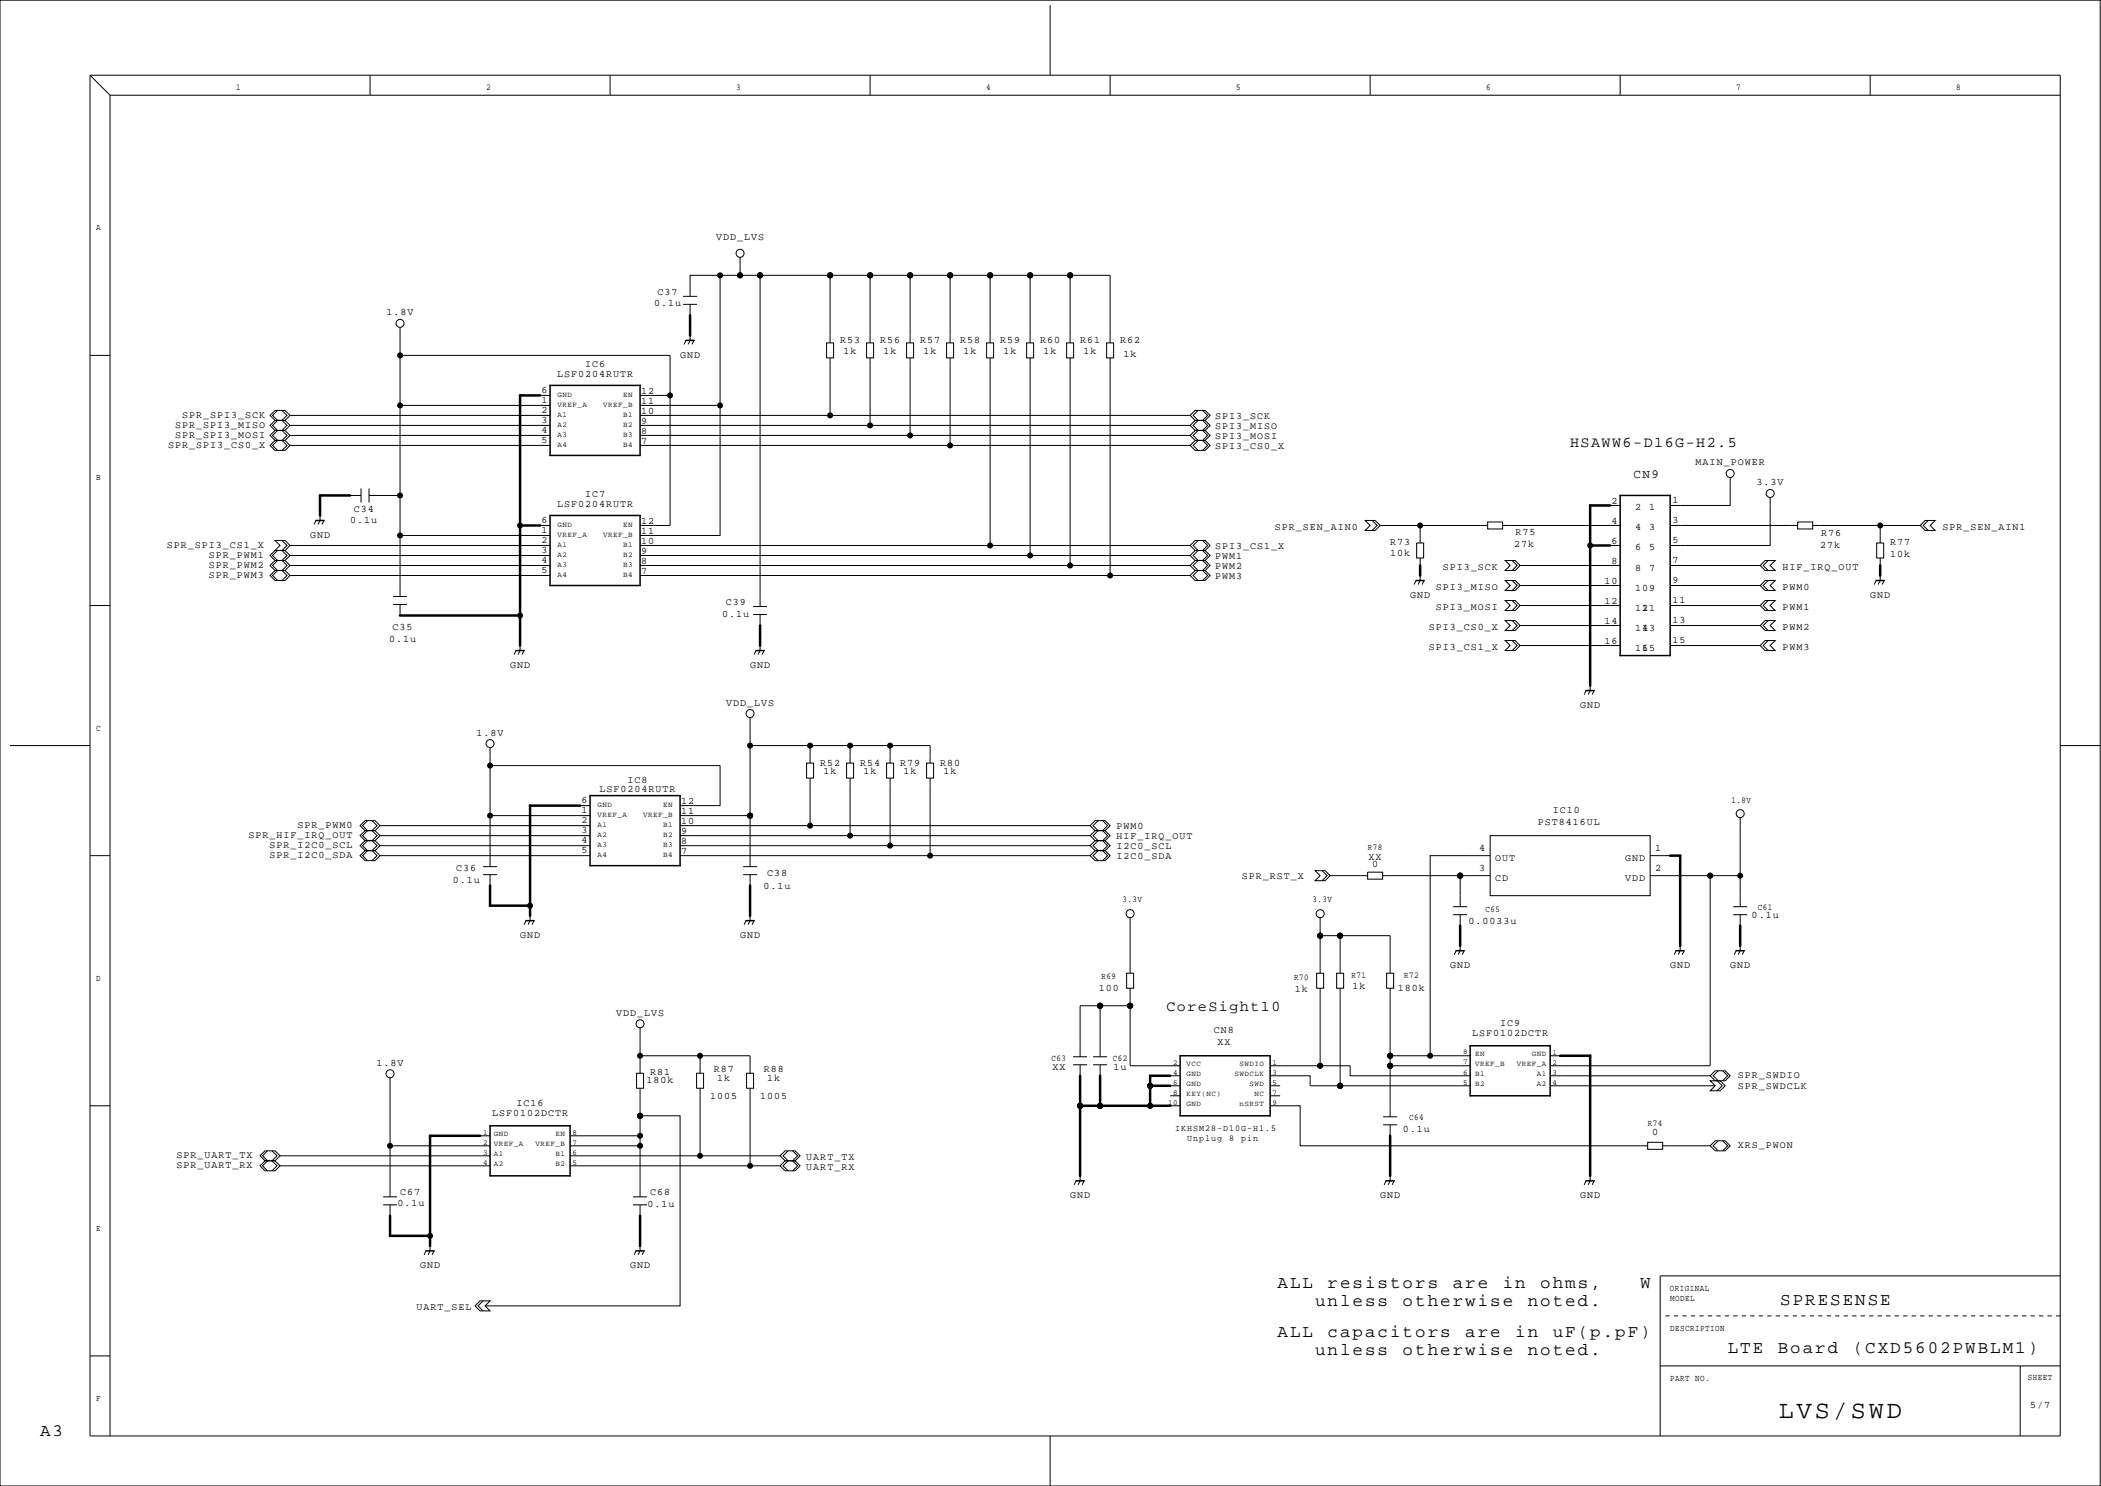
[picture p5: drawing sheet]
<svg xmlns="http://www.w3.org/2000/svg" width="420mm" height="297mm" viewBox="0 0 420 297" stroke-linecap="round" stroke-linejoin="round" font-family="sans-serif">
<g fill="none" stroke="#000" stroke-width=".2">
<path d="M0 0h420v297h-420zM18 15h394v272h-394zM18 15l4 4M22 19h390M22 19v268M74 15v4M122 15v4M174 15v4M210 1v14M222 15v4M274 15v4M324 15v4"/>
<path d="M374 15v4M136.6 59.2h2.8M144 55h78v13.5M144 55v26M144 55h-6v4.2M148 51.4v3.6M152 55v66.2M166 55v13.5M174 55v13.5M182 55v13.5M190 55v13.5M198 55v13.5"/>
<path d="M206 55v13.5M214 55v13.5M18 71h4M80 71h54v8h-6M80 65.4v41.6h30M108 79h2M134 79v26h-6M136.6 60.8h2.8M137.2 68l-.4 .8M138 67v1l-.4 .8M138 60.8v2.2M138.8 68l-.4 .8"/>
<path d="M165.3 68.5h1.4v3h-1.4zM166 71.5v11.5M173.3 68.5h1.4v3h-1.4zM174 71.5v13.5M181.3 68.5h1.4v3h-1.4zM182 71.5v15.5M189.3 68.5h1.4v3h-1.4zM190 71.5v17.5M197.3 68.5h1.4v3h-1.4zM198 71.5v37.5M205.3 68.5h1.4v3h-1.4zM206 71.5v39.5"/>
<path d="M213.3 68.5h1.4v3h-1.4zM214 71.5v41.5M221.3 68.5h1.4v3h-1.4zM222 71.5v43.5M55 84h2l1 1-1 1h-2l-1-1zM55 86h2l1 1-1 1h-2l-1-1zM55 82h2l1 1-1 1h-2l-1-1zM55 88h2l1 1-1 1h-2l-1-1zM55.5 82l-1 1 1 1-1 1 1 1-1 1 1 1-1 1 1 1M56.4 82l1 1-1 1 1 1-1 1 1 1-1 1 1 1-1 1M58 85h52M58 89h52"/>
<path d="M58 87h52M58 83h52M70 99h2.2M72.2 97.6v2.8M73.8 99h6.2M73.8 97.6v2.8M80 81h30M128 89h110M128 87h110M128 85h110M128 83h110M128 81h16"/>
<path d="M144 81v26h-16M238 85l1-1h2l1 1-1 1h-2zM238 87l1-1h2l1 1-1 1h-2zM238 83l1-1h2l1 1-1 1h-2zM239 88h2l1 1-1 1h-2l-1-1zM239.6 82l-1 1 1 1-1 1 1 1-1 1 1 1-1 1 1 1M240.5 82l1 1-1 1 1 1-1 1 1 1-1 1 1 1-1 1M346 95.4v5.6h-12M354 99.4v9.6h-20M55 112h2l1 1-1 1h-2l-1-1zM55 114h2l1 1-1 1h-2l-1-1zM55 110h2l1 1-1 1h-2l-1-1z"/>
<path d="M55 108h2l1 1-1 1h-2l1-1zM55.5 110l-1 1 1 1-1 1 1 1-1 1 1 1M56.4 108l1 1-1 1 1 1-1 1 1 1-1 1 1 1-1 1M58 109h52M58 113h52M58 115h52M58 111h52M63.2 104l-.4 .8M64 103v1l-.4 .8M64.8 104l-.4 .8M78.6 119.2h2.8M80 107v12.2"/>
<path d="M108 105h2M128 115h110M128 113h110M128 111h110M128 109h110M238 109l1-1h2l1 1-1 1h-2zM238 111l1-1h2l1 1-1 1h-2zM238 113l1-1h2l1 1-1 1h-2zM239 114h2l1 1-1 1h-2l-1-1zM239.6 108l-1 1 1 1-1 1 1 1-1 1 1 1-1 1 1 1M240.5 108l1 1-1 1 1 1-1 1 1 1-1 1 1 1-1 1M273 104h2l1 1-1 1h-2l1-1z"/>
<path d="M274.4 104l1 1-1 1M276 105h21.5M283.2 116l-.4 .8M283.3 108.5h1.4v3h-1.4zM284 115v1l-.4 .8M284 105v3.5M284 111.5v1.5M284.8 116l-.4 .8M297.5 104.3h3v1.4h-3zM300.5 105h23.5M301 112h2l1 1-1 1h-2l1-1zM301 116h2l1 1-1 1h-2l1-1z"/>
<path d="M302.4 112l1 1-1 1M302.4 116l1 1-1 1M304 117h20M304 113h20M322 109h2M322 101h2M334 117h18M334 105h25.5M334 113h18M353 116h2l-1 1 1 1h-2l-1-1zM353 112h2l-1 1 1 1h-2l-1-1zM353.6 116l-1 1 1 1"/>
<path d="M353.6 112l-1 1 1 1M359.5 104.3h3v1.4h-3zM362.5 105h21.5M375.2 116l-.4 .8M375.3 108.5h1.4v3h-1.4zM376 115v1l-.4 .8M376 105v3.5M376 111.5v1.5M376.8 116l-.4 .8M385 104h2l-1 1 1 1h-2l-1-1zM385.6 104l-1 1 1 1M18 121h4"/>
<path d="M78.6 120.8h2.8M80 120.8v2.2M103.2 130l-.4 .8M104 129v1l-.4 .8M104.8 130l-.4 .8M150.6 122.8h2.8M150.6 121.2h2.8M151.2 130l-.4 .8M152 129v1l-.4 .8M152 122.8v2.2M152.8 130l-.4 .8M301 124h2l1 1-1 1h-2l1-1z"/>
<path d="M301 128h2l1 1-1 1h-2l1-1zM301 120h2l1 1-1 1h-2l1-1zM302.4 124l1 1-1 1M302.4 128l1 1-1 1M302.4 120l1 1-1 1M304 129h20M304 125h20M304 121h20M317.2 138l-.4 .8M318 137v1l-.4 .8M318.8 138l-.4 .8M334 129h18"/>
<path d="M334 125h18M334 121h18M353 128h2l-1 1 1 1h-2l-1-1zM353 124h2l-1 1 1 1h-2l-1-1zM353 120h2l-1 1 1 1h-2l-1-1zM353.6 128l-1 1 1 1M353.6 124l-1 1 1 1M353.6 120l-1 1 1 1M2 149h16M98 153h46v8h-8M98 149.4v13.6h20M150 149h12"/>
<path d="M150 143.4v19.6M161.3 152.5h1.4v3h-1.4zM162 149v3.5M162 155.5v9.5M162 149h8v3.5M169.3 152.5h1.4v3h-1.4zM170 155.5v11.5M170 149h16v3.5M177.3 152.5h1.4v3h-1.4zM178 149v3.5M178 155.5v13.5M185.3 152.5h1.4v3h-1.4z"/>
<path d="M186 155.5v15.5M412 149h8M18 171h4M72 167l1-1h2l1 1-1 1h-2zM73 164h2l1 1-1 1h-2l-1-1zM73 168h2l1 1-1 1h-2l-1-1zM73 170h2l1 1-1 1h-2l-1-1zM73.5 164l-1 1 1 1-1 1 1 1-1 1 1 1-1 1 1 1M74.4 164l1 1-1 1 1 1-1 1 1 1-1 1 1 1-1 1M76 171h42M76 167h42M76 169h42"/>
<path d="M76 165h42M96.6 174.8h2.8M96.6 173.2h2.8M98 163v10.2M98 174.8v2.2M116 161h2M136 165h82M136 167h82M136 169h82M136 171h82M136 163h14M148.6 174.8h2.8"/>
<path d="M148.6 173.2h2.8M150 163v10.2M150 174.8v2.2M218 167l1-1h2l1 1-1 1h-2zM219 164h2l1 1-1 1h-2l-1-1zM219 168h2l1 1-1 1h-2l-1-1zM219 170h2l1 1-1 1h-2l-1-1zM219.6 164l-1 1 1 1-1 1 1 1-1 1 1 1-1 1 1 1M220.5 164l1 1-1 1 1 1-1 1 1 1-1 1 1 1-1 1M263 174h2l1 1-1 1h-2l1-1zM264.4 174l1 1-1 1M266 175h7.5"/>
<path d="M273.5 174.3h3v1.4h-3zM276.5 175h21.5M292 175v6.2M298 171h-12v40M298 167h32v12h-32zM330 175h12M330 171h4M342 175h6v6.2M342 175v38h-32M348 163.4v11.6M105.2 184l-.4 .8M106 183v1l-.4 .8"/>
<path d="M106.8 184l-.4 .8M149.2 184l-.4 .8M150 183v1l-.4 .8M150.8 184l-.4 .8M225.3 194.5h1.4v3h-1.4zM226 197.5v15.5h10M226 183.4v11.1M263.3 194.5h1.4v3h-1.4zM264 187h14v7.5M264 183.4v11.1M264 197.5v15.5M267.3 194.5h1.4v3h-1.4z"/>
<path d="M268 187v7.5M268 197.5v19.5M277.3 194.5h1.4v3h-1.4zM278 197.5v25.7M290.6 182.8h2.8M290.6 181.2h2.8M291.2 190l-.4 .8M292 189v1l-.4 .8M292 182.8v2.2M292.8 190l-.4 .8M335.2 190l-.4 .8M336 189v1l-.4 .8"/>
<path d="M336.8 190l-.4 .8M346.6 181.2h2.8M346.6 182.8h2.8M347.2 190l-.4 .8M348 189v1l-.4 .8M348 182.8v2.2M348.8 190l-.4 .8M78 215.4v13.6h20M127.3 214.5h1.4v3h-1.4zM128 211h22v3.5M128 205.4v9.1M128 217.5v5.5"/>
<path d="M139.3 214.5h1.4v3h-1.4zM140 211v3.5M140 217.5v13.5M149.3 214.5h1.4v3h-1.4zM150 217.5v15.5M214.6 212.8h2.8M214.6 211.2h2.8M216 212.8v2.2M218.6 212.8h2.8M218.6 211.2h2.8M220 201v10.2M220 212.8v2.2"/>
<path d="M226 201h-10v10.2M234 215h2M234 217h2M234 219h2M254 213h16v2h24M254 215h8v2h32M254 217h2M254 219h2M278 213h16M278 211h16M310 211h2M310 215h32"/>
<path d="M310 217h33M342 215l1-1h2l1 1-1 1h-2zM342 216h2l1 1-1 1h-2l1-1zM343.4 216l1 1-1 1M343.6 214l-1 1 1 1M344.5 214l1 1-1 1M18 221h4M53 230h2l1 1-1 1h-2l-1-1zM53 232h2l1 1-1 1h-2l-1-1zM53.5 230l-1 1 1 1-1 1 1 1M54.4 230l1 1-1 1 1 1-1 1M56 233h42"/>
<path d="M56 231h42M76.6 239.2h2.8M78 229v10.2M96 227h2M114 231h42M114 233h42M114 229h14M114 227h14M126.6 239.2h2.8M128 223v16.2M128 223h8v38h-39M157 230h2l1 1-1 1h-2l-1-1z"/>
<path d="M157 232h2l1 1-1 1h-2l-1-1zM157.6 230l-1 1 1 1-1 1 1 1M158.5 230l1 1-1 1 1 1-1 1M215.2 236l-.4 .8M216 235v1l-.4 .8M216.8 236l-.4 .8M234 221h2M254 221h6v8h69.5M276.6 224.8h2.8M276.6 223.2h2.8M277.2 236l-.4 .8M278 235v1l-.4 .8"/>
<path d="M278 224.8v2.2M278.8 236l-.4 .8M317.2 236l-.4 .8M318 235v1l-.4 .8M318.8 236l-.4 .8M329.5 228.3h3v1.4h-3zM332.5 229h9.5M342 229l1-1h2l1 1-1 1h-2zM343.6 228l-1 1 1 1M344.5 228l1 1-1 1M76.6 240.8h2.8M78 240.8v2.2"/>
<path d="M85.2 250l-.4 .8M86 249v1l-.4 .8M86.8 250l-.4 .8M126.6 240.8h2.8M127.2 250l-.4 .8M128 249v1l-.4 .8M128 240.8v2.2M128.8 250l-.4 .8M412 255h-80v32M18 271h4M95 261l1-1h2l-1 1 1 1h-2zM96.6 260l-1 1 1 1"/>
<path d="M332 273h80M333 263h.9M334.7 263h.9M336.4 263h.9M338.1 263h.9M339.8 263h.9M341.5 263h.9M343.2 263h.9M344.9 263h.9M346.6 263h.9M348.3 263h.9M350 263h.9"/>
<path d="M351.7 263h.9M353.4 263h.9M355.1 263h.9M356.8 263h.9M358.5 263h.9M360.2 263h.9M361.9 263h.9M363.6 263h.9M365.3 263h.9M367 263h.9M368.7 263h.9M370.4 263h.8"/>
<path d="M372.1 263h.8M373.8 263h.8M375.5 263h.8M377.2 263h.8M378.9 263h.8M380.6 263h.8M382.3 263h.8M384 263h.8M385.7 263h.8M387.4 263h.8M389.1 263h.8M390.8 263h.8"/>
<path d="M392.5 263h.8M394.2 263h.8M395.9 263h.8M397.6 263h.8M399.3 263h.8M401 263h.8M402.7 263h.8M404 273v14M404.4 263h.8M406.1 263h.8M407.8 263h.8M409.5 263h.8"/>
<path d="M411.2 263h.8M210 287v10"/>
<circle cx="148" cy="50.6" r=".8"/>
<circle cx="80" cy="64.6" r=".8"/>
<circle cx="346" cy="94.6" r=".8"/>
<circle cx="354" cy="98.6" r=".8"/>
<circle cx="98" cy="148.6" r=".8"/>
<circle cx="150" cy="142.6" r=".8"/>
<circle cx="348" cy="162.6" r=".8"/>
<circle cx="226" cy="182.6" r=".8"/>
<circle cx="264" cy="182.6" r=".8"/>
<circle cx="78" cy="214.6" r=".8"/>
<circle cx="128" cy="204.6" r=".8"/>
</g>
<g fill="#000">
<path d="M103.9 78.8h.2l.2 .2v26l-.3 .3-.2-.3v-26zM103.8 78.9l.2-.1h4l.3 .2-.3 .3h-4l-.2-.1zM109.9 76.9l.3 .1v14l-.2 .2-.1-.2zM109.9 76.9h18.1l.2 .1-.2 .2h-18l-.1-.2zM127.9 77l.1-.1 .2 .1v14l-.2 .2-.1-.2zM137.1 68l1.7-.1 .2 .1-.2 .2h-1.6zM137.8 62.9l.2-.1 .3 .2v4l-.3 .3-.2-.3zM63.8 98.9l.3-.1 .2 .2v4l-.3 .3-.2-.3zM63.9 98.8h6.1l.3 .2-.3 .3h-6l-.2-.3zM109.9 90.9h18.1l.2 .1-.2 .2h-18l-.1-.2zM323.9 98.9l.3 .1v32l-.2 .2-.1-.2zM323.9 99l10.1-.1 .2 .1-.2 .2h-10z"/>
<path d="M333.9 99l.2-.1 .1 .1v32l-.2 .2-.1-.2zM63.1 104l1.7-.1 .2 .1-.2 .2h-1.6zM103.9 104.8h.2l.2 .2v18l-.3 .3-.2-.3v-18zM103.8 104.9l.2-.1h4l.3 .2-.3 .3h-4l-.2-.1zM109.9 102.9l.3 .1v14l-.2 .2-.1-.2zM109.9 116.9h18.1l.2 .1-.2 .2h-18l-.1-.2zM109.9 102.9h18.1l.2 .1-.2 .2h-18l-.1-.2zM127.9 103l.1-.1 .2 .1v14l-.2 .2-.1-.2zM283.1 116l1.7-.1 .2 .1-.2 .2h-1.6zM283.8 112.9l.3-.1 .2 .2v2l-.3 .3-.2-.3zM317.8 100.9l.3-.1 .2 .2v8l-.3 .3-.2-.3zM317.9 108.8h.2l.2 .2v28l-.3 .3-.2-.3v-28z"/>
<path d="M317.9 108.8h4.1l.3 .2-.3 .3h-4l-.2-.3zM317.9 100.8h4.1l.3 .2-.3 .3h-4l-.2-.3zM375.1 116l1.7-.1 .2 .1-.2 .2h-1.6zM375.8 112.9l.2-.1 .3 .2v2l-.3 .3-.2-.3zM79.8 122.9l.2-.1h24l.3 .2-.3 .3h-24l-.2-.1zM103.1 130l1.7-.1 .2 .1-.2 .2h-1.6zM103.9 122.8h.2l.2 .2v6l-.3 .3-.2-.3v-6zM151.1 130l1.7-.1 .2 .1-.2 .2h-1.6zM151.9 124.8h.2l.2 .2v4l-.3 .3-.2-.3v-4zM317.1 138l1.7-.1 .2 .1-.2 .2h-1.6zM323.9 131l10.1-.1 .2 .1-.2 .2h-10zM117.9 158.9l.3 .1v14l-.2 .2-.1-.2z"/>
<path d="M117.9 159l18.1-.1 .2 .1-.2 .2h-18zM135.9 158.9l.3 .1v14l-.2 .2-.1-.2zM97.9 176.8h.2l.2 .2v4l-.3 .3-.2-.3v-4zM105.8 160.9l.3-.1 .2 .2v20l-.3 .3-.2-.3zM105.9 160.8h10.1l.3 .2-.3 .3h-10l-.2-.3zM117.9 173l18.1-.1 .2 .1-.2 .2h-18zM149.9 176.8h.2l.2 .2v6l-.3 .3-.2-.3v-6zM333.8 170.9l.2-.1h2l.3 .2-.3 .3h-2l-.2-.1zM335.9 170.8h.2l.2 .2v18l-.3 .3-.2-.3v-18zM97.9 180.8h8.1l.3 .2-.3 .3h-8l-.2-.3zM105.1 183.9h1.7l.2 .1-.2 .2h-1.6l-.1-.2zM105.8 180.9l.2-.1 .3 .2v2l-.3 .3-.2-.3z"/>
<path d="M149.1 184l1.7-.1 .2 .1-.2 .2h-1.6zM291.1 189.9h1.7l.2 .1-.2 .2h-1.6l-.1-.2zM291.9 184.8h.2l.2 .2v4l-.3 .3-.2-.3v-4zM335.1 190l1.7-.1 .2 .1-.2 .2h-1.6zM347.1 189.9h1.7l.2 .1-.2 .2h-1.6l-.1-.2zM347.9 184.8h.2l.2 .2v4l-.3 .3-.2-.3v-4zM215.8 214.9l.2-.1 .3 .2v6l-.3 .3-.2-.3zM219.9 214.8h.2l.2 .2v6l-.3 .3-.2-.3v-6zM229.8 214.9l.2-.1 .3 .2v2l-.3 .3-.2-.3zM229.8 216.9l.3-.1 .2 .2v4l-.3 .3-.2-.3zM229.9 216.8h4.1l.3 .2-.3 .3h-4l-.2-.3zM229.9 214.8h4.1l.3 .2-.3 .3h-4l-.2-.3z"/>
<path d="M235.9 211l.1-.1 .2 .1v12l-.2 .2-.1-.2zM235.9 211l18.1-.1 .2 .1-.2 .2h-18zM253.9 211l.1-.1 .2 .1v12l-.2 .2-.1-.2zM293.9 208.9l.3 .1v10l-.2 .2-.1-.2zM293.9 218.9h16.1l.2 .1-.2 .2h-16l-.1-.2zM293.9 208.9h16.1l.2 .1-.2 .2h-16l-.1-.2zM309.9 208.9l.3 .1v10l-.2 .2-.1-.2zM311.9 210.8h6.1l.3 .2-.3 .3h-6l-.2-.3zM317.9 210.8h.2l.2 .2v24l-.3 .3-.2-.3v-24zM85.8 226.9l.2-.1 .3 .2v20l-.3 .3-.2-.3zM85.8 226.9l.2-.1h10l.3 .2-.3 .3h-10l-.2-.1zM97.9 225l.1-.1 .2 .1v10l-.2 .2-.1-.2z"/>
<path d="M97.9 235l16.1-.1 .2 .1-.2 .2h-16zM97.9 225l16.1-.1 .2 .1-.2 .2h-16zM113.9 225l.1-.1 .2 .1v10l-.2 .2-.1-.2zM215.1 235.9h1.7l.2 .1-.2 .2h-1.6l-.1-.2zM215.8 220.9l.2-.1 .3 .2v14l-.3 .3-.2-.3zM215.8 220.9l.2-.1h4l.3 .2-.3 .3h-4l-.2-.1zM219.8 220.9l.2-.1h10l.3 .2-.3 .3h-10l-.2-.1zM229.8 220.9l.2-.1h4l.3 .2-.3 .3h-4l-.2-.1zM235.9 222.9h18.1l.2 .1-.2 .2h-18l-.1-.2zM277.1 235.9h1.7l.2 .1-.2 .2h-1.6l-.1-.2zM277.8 226.9l.2-.1 .3 .2v8l-.3 .3-.2-.3zM317.1 236l1.7-.1 .2 .1-.2 .2h-1.6z"/>
<path d="M77.8 242.9l.3-.1 .2 .2v4l-.3 .3-.2-.3zM77.9 246.8h8.1l.3 .2-.3 .3h-8l-.2-.3zM85.1 249.9h1.7l.2 .1-.2 .2h-1.6l-.1-.2zM85.9 246.8h.2l.2 .2v2l-.3 .3-.2-.3v-2zM127.1 249.9h1.7l.2 .1-.2 .2h-1.6l-.1-.2zM127.8 242.9l.3-.1 .2 .2v6l-.3 .3-.2-.3z"/>
<circle cx="144" cy="55" r=".6"/>
<circle cx="148" cy="55" r=".6"/>
<circle cx="152" cy="55" r=".6"/>
<circle cx="166" cy="55" r=".6"/>
<circle cx="174" cy="55" r=".6"/>
<circle cx="182" cy="55" r=".6"/>
<circle cx="190" cy="55" r=".6"/>
<circle cx="198" cy="55" r=".6"/>
<circle cx="206" cy="55" r=".6"/>
<circle cx="214" cy="55" r=".6"/>
<circle cx="80" cy="71" r=".6"/>
<circle cx="134" cy="79" r=".6"/>
<circle cx="80" cy="81" r=".6"/>
<circle cx="80" cy="99" r=".6"/>
<circle cx="144" cy="81" r=".6"/>
<circle cx="166" cy="83" r=".6"/>
<circle cx="174" cy="85" r=".6"/>
<circle cx="182" cy="87" r=".6"/>
<circle cx="190" cy="89" r=".6"/>
<circle cx="80" cy="107" r=".6"/>
<circle cx="104" cy="105" r=".6"/>
<circle cx="198" cy="109" r=".6"/>
<circle cx="206" cy="111" r=".6"/>
<circle cx="214" cy="113" r=".6"/>
<circle cx="222" cy="115" r=".6"/>
<circle cx="284" cy="105" r=".6"/>
<circle cx="318" cy="109" r=".6"/>
<circle cx="376" cy="105" r=".6"/>
<circle cx="104" cy="123" r=".6"/>
<circle cx="98" cy="153" r=".6"/>
<circle cx="150" cy="149" r=".6"/>
<circle cx="162" cy="149" r=".6"/>
<circle cx="170" cy="149" r=".6"/>
<circle cx="178" cy="149" r=".6"/>
<circle cx="98" cy="163" r=".6"/>
<circle cx="150" cy="163" r=".6"/>
<circle cx="162" cy="165" r=".6"/>
<circle cx="170" cy="167" r=".6"/>
<circle cx="178" cy="169" r=".6"/>
<circle cx="186" cy="171" r=".6"/>
<circle cx="292" cy="175" r=".6"/>
<circle cx="342" cy="175" r=".6"/>
<circle cx="348" cy="175" r=".6"/>
<circle cx="106" cy="181" r=".6"/>
<circle cx="264" cy="187" r=".6"/>
<circle cx="268" cy="187" r=".6"/>
<circle cx="128" cy="211" r=".6"/>
<circle cx="140" cy="211" r=".6"/>
<circle cx="220" cy="201" r=".6"/>
<circle cx="226" cy="201" r=".6"/>
<circle cx="230" cy="217" r=".6"/>
<circle cx="264" cy="213" r=".6"/>
<circle cx="268" cy="217" r=".6"/>
<circle cx="278" cy="213" r=".6"/>
<circle cx="278" cy="211" r=".6"/>
<circle cx="286" cy="211" r=".6"/>
<circle cx="78" cy="229" r=".6"/>
<circle cx="128" cy="227" r=".6"/>
<circle cx="128" cy="229" r=".6"/>
<circle cx="128" cy="223" r=".6"/>
<circle cx="140" cy="231" r=".6"/>
<circle cx="150" cy="233" r=".6"/>
<circle cx="216" cy="221" r=".6"/>
<circle cx="220" cy="221" r=".6"/>
<circle cx="230" cy="221" r=".6"/>
<circle cx="86" cy="247" r=".6"/>
</g>
<text font-size="5" x="355.7" y="283.5">LVS/SWD</text>
<g font-size="3.5">
<text x="255.5" y="257.4">ALL</text>
<text x="265.5" y="257.4">resistors</text>
<text x="290.5" y="257.4">are</text>
<text x="300.5" y="257.4">in</text>
<text x="308" y="257.4">ohms,</text>
<text x="328" y="257.4">W</text>
<text x="263" y="261.1">unless</text>
<text x="280.5" y="261.1">otherwise</text>
<text x="305.5" y="261.1">noted.</text>
<text x="356" y="260.8">SPRESENSE</text>
<text x="255.5" y="267.2">ALL</text>
<text x="265.5" y="267.2">capacitors</text>
<text x="293" y="267.2">are</text>
<text x="303" y="267.2">in</text>
<text x="310.5" y="267.2">uF(p.pF)</text>
<text x="263" y="270.9">unless</text>
<text x="280.5" y="270.9">otherwise</text>
<text x="305.5" y="270.9">noted.</text>
<text x="345.5" y="270.5">LTE</text>
<text x="355.5" y="270.5">Board</text>
<text x="370.5" y="270.5">(CXD5602PWBLM1)</text>
<text x="8" y="287">A3</text>
</g>
<g font-size="3">
<text x="314" y="89.3">HSAWW6-D16G-H2.5</text>
<text x="233.3" y="202">CoreSight10</text>
</g>
<text font-size="2.5" x="326.7" y="95.5">CN9</text>
<g font-size="2">
<text x="143.2" y="48">VDD_LVS</text>
<text x="131.5" y="58.9">C37</text>
<text x="77.3" y="63">1.8V</text>
<text x="130.8" y="61.2">0.1u</text>
<text x="136" y="71.5">GND</text>
<text x="168" y="68.5">R53</text>
<text x="168.7" y="70.8">1k</text>
<text x="176" y="68.5">R56</text>
<text x="176.7" y="70.8">1k</text>
<text x="184" y="68.5">R57</text>
<text x="184.7" y="70.8">1k</text>
<text x="192" y="68.5">R58</text>
<text x="192.7" y="70.8">1k</text>
<text x="200" y="68.5">R59</text>
<text x="200.7" y="70.8">1k</text>
<text x="208" y="68.5">R60</text>
<text x="208.7" y="70.8">1k</text>
<text x="216" y="68.5">R61</text>
<text x="216.7" y="70.8">1k</text>
<text x="224" y="68.5">R62</text>
<text x="224.7" y="71.4">1k</text>
<text x="111.4" y="75.3">LSF0204RUTR</text>
<text x="117" y="73.3">IC6</text>
<text x="36.4" y="83.5">SPR_SPI3_SCK</text>
<text x="108.3" y="80.5">1</text>
<text x="108.3" y="82.5">2</text>
<text x="108.3" y="78.5">6</text>
<text x="128.3" y="82.8">10</text>
<text x="128.3" y="80.8">11</text>
<text x="128.3" y="78.8">12</text>
<text x="243" y="83.8">SPI3_SCK</text>
<text x="33.6" y="89.5">SPR_SPI3_CS0_X</text>
<text x="35" y="85.5">SPR_SPI3_MISO</text>
<text x="35" y="87.5">SPR_SPI3_MOSI</text>
<text x="108.3" y="84.5">3</text>
<text x="108.3" y="86.5">4</text>
<text x="108.3" y="88.5">5</text>
<text x="128.3" y="88.8">7</text>
<text x="128.3" y="86.8">8</text>
<text x="128.3" y="84.8">9</text>
<text x="243" y="85.8">SPI3_MISO</text>
<text x="243" y="87.8">SPI3_MOSI</text>
<text x="243" y="89.8">SPI3_CS0_X</text>
<text x="339.1" y="93">MAIN_POWER</text>
<text x="111.4" y="101.3">LSF0204RUTR</text>
<text x="117" y="99.3">IC7</text>
<text x="322.3" y="100.8">2</text>
<text x="334.5" y="100.5">1</text>
<text x="351.3" y="97">3.3V</text>
<text x="62" y="107.5">GND</text>
<text x="70.1" y="104.6">0.1u</text>
<text x="70.8" y="102.3">C34</text>
<text x="108.3" y="106.5">1</text>
<text x="108.3" y="104.5">6</text>
<text x="128.3" y="106.8">11</text>
<text x="128.3" y="104.8">12</text>
<text x="254.9" y="105.9">SPR_SEN_AIN0</text>
<text x="303" y="106.9">R75</text>
<text x="322.3" y="104.8">4</text>
<text x="327" y="106">4</text>
<text x="327" y="102">2</text>
<text x="329.8" y="106">3</text>
<text x="329.8" y="102">1</text>
<text x="334.5" y="104.5">3</text>
<text x="364.2" y="107.2">R76</text>
<text x="388.5" y="105.9">SPR_SEN_AIN1</text>
<text x="33.4" y="109.5">SPR_SPI3_CS1_X</text>
<text x="41.8" y="111.5">SPR_PWM1</text>
<text x="41.8" y="113.5">SPR_PWM2</text>
<text x="108.3" y="108.5">2</text>
<text x="108.3" y="110.5">3</text>
<text x="108.3" y="112.5">4</text>
<text x="128.3" y="112.8">8</text>
<text x="128.3" y="110.8">9</text>
<text x="128.3" y="108.8">10</text>
<text x="243" y="109.8">SPI3_CS1_X</text>
<text x="243" y="111.8">PWM1</text>
<text x="243" y="113.8">PWM2</text>
<text x="278" y="109">R73</text>
<text x="278" y="111.1">10k</text>
<text x="288.5" y="113.9">SPI3_SCK</text>
<text x="302.8" y="109.4">27k</text>
<text x="322.3" y="112.8">8</text>
<text x="322.3" y="108.8">6</text>
<text x="327" y="110">6</text>
<text x="329.8" y="110">5</text>
<text x="334.5" y="112.5">7</text>
<text x="334.5" y="108.5">5</text>
<text x="356.5" y="113.9">HIF_IRQ_OUT</text>
<text x="364" y="109.6">27k</text>
<text x="378" y="109">R77</text>
<text x="378" y="111.3">10k</text>
<text x="41.8" y="115.5">SPR_PWM3</text>
<text x="108.3" y="114.5">5</text>
<text x="128.3" y="114.8">7</text>
<text x="243" y="115.8">PWM3</text>
<text x="282" y="119.5">GND</text>
<text x="287.1" y="117.9">SPI3_MISO</text>
<text x="320.9" y="116.8">10</text>
<text x="327" y="118">109</text>
<text x="327" y="114">8</text>
<text x="329.8" y="114">7</text>
<text x="334.5" y="116.5">9</text>
<text x="356.5" y="117.9">PWM0</text>
<text x="374" y="119.5">GND</text>
<text x="78.5" y="125.9">C35</text>
<text x="144.4" y="123.2">0.1u</text>
<text x="145.1" y="120.9">C39</text>
<text x="285.7" y="125.9">SPI3_CS0_X</text>
<text x="287.1" y="121.9">SPI3_MOSI</text>
<text x="320.9" y="124.8">14</text>
<text x="320.9" y="120.8">12</text>
<text x="327" y="122">12</text>
<text x="328.4" y="122">11</text>
<text x="334.5" y="124.5">13</text>
<text x="334.5" y="120.5">11</text>
<text x="356.5" y="125.9">PWM2</text>
<text x="356.5" y="121.9">PWM1</text>
<text x="77.8" y="128.3">0.1u</text>
<text x="285.7" y="129.9">SPI3_CS1_X</text>
<text x="320.9" y="128.8">16</text>
<text x="327" y="130">16</text>
<text x="327" y="126">14</text>
<text x="328.4" y="130">15</text>
<text x="328.4" y="126">13</text>
<text x="334.5" y="128.5">15</text>
<text x="356.5" y="129.9">PWM3</text>
<text x="102" y="133.5">GND</text>
<text x="150" y="133.5">GND</text>
<text x="145.2" y="141">VDD_LVS</text>
<text x="316" y="141.5">GND</text>
<text x="95.3" y="147">1.8V</text>
<text x="164" y="153.2">R52</text>
<text x="164.7" y="154.8">1k</text>
<text x="172" y="153.2">R54</text>
<text x="172.7" y="154.8">1k</text>
<text x="180" y="153.2">R79</text>
<text x="180.7" y="154.8">1k</text>
<text x="188" y="153.2">R80</text>
<text x="188.7" y="154.8">1k</text>
<text x="116.3" y="160.5">6</text>
<text x="119.9" y="158.3">LSF0204RUTR</text>
<text x="125.5" y="156.5">IC8</text>
<text x="136.3" y="160.8">12</text>
<text x="49.7" y="167.5">SPR_HIF_IRQ_OUT</text>
<text x="59.5" y="165.5">SPR_PWM0</text>
<text x="116.3" y="162.5">1</text>
<text x="116.3" y="164.5">2</text>
<text x="116.3" y="166.5">3</text>
<text x="136.3" y="166.8">9</text>
<text x="136.3" y="164.8">10</text>
<text x="136.3" y="162.8">11</text>
<text x="223.3" y="165.8">PWM0</text>
<text x="223.3" y="167.8">HIF_IRQ_OUT</text>
<text x="307.5" y="164.9">PST8416UL</text>
<text x="310.5" y="162.5">IC10</text>
<text x="53.9" y="169.5">SPR_I2C0_SCL</text>
<text x="53.9" y="171.5">SPR_I2C0_SDA</text>
<text x="116.3" y="168.5">4</text>
<text x="116.3" y="170.5">5</text>
<text x="136.3" y="170.8">7</text>
<text x="136.3" y="168.8">8</text>
<text x="223.2" y="169.8">I2C0_SCL</text>
<text x="223.2" y="171.8">I2C0_SDA</text>
<text x="273.7" y="171.9">XX</text>
<text x="274.4" y="173.3">0</text>
<text x="295.8" y="170">4</text>
<text x="299" y="172">OUT</text>
<text x="325" y="172">GND</text>
<text x="331" y="170">1</text>
<text x="90.5" y="176.4">0.1u</text>
<text x="91.2" y="174.1">C36</text>
<text x="152.7" y="177.7">0.1u</text>
<text x="153.4" y="175.1">C38</text>
<text x="248.4" y="175.6">SPR_RST_X</text>
<text x="295.8" y="174">3</text>
<text x="299" y="176">CD</text>
<text x="325" y="176">VDD</text>
<text x="331" y="174">2</text>
<text x="293.7" y="184.7">0.0033u</text>
<text x="350.3" y="183.5">0.1u</text>
<text x="104" y="187.5">GND</text>
<text x="148" y="187.5">GND</text>
<text x="270.4" y="197.6">1k</text>
<text x="279.5" y="198">180k</text>
<text x="290" y="193.5">GND</text>
<text x="334" y="193.5">GND</text>
<text x="346" y="193.5">GND</text>
<text x="123.2" y="203">VDD_LVS</text>
<text x="219.7" y="198.1">100</text>
<text x="258.9" y="198.2">1k</text>
<text x="242.8" y="206.5">CN8</text>
<text x="243.5" y="208.8">XX</text>
<text x="294.4" y="207.1">LSF0102DCTR</text>
<text x="300" y="205">IC9</text>
<text x="75.3" y="213">1.8V</text>
<text x="130" y="214.8">R81</text>
<text x="142.8" y="214.2">R87</text>
<text x="143.5" y="216">1k</text>
<text x="152.8" y="214.2">R88</text>
<text x="153.5" y="216">1k</text>
<text x="210.4" y="213.8">XX</text>
<text x="222.7" y="213.8">1u</text>
<text x="347.5" y="215.5">SPR_SWDIO</text>
<text x="103.3" y="221">IC16</text>
<text x="129.3" y="216.4">180k</text>
<text x="142" y="219.6">1005</text>
<text x="152" y="219.6">1005</text>
<text x="347.5" y="217.6">SPR_SWDCLK</text>
<text x="98.4" y="223.1">LSF0102DCTR</text>
<text x="280.5" y="226.3">0.1u</text>
<text x="330.4" y="226.8">0</text>
<text x="35.3" y="231.5">SPR_UART_TX</text>
<text x="35.3" y="233.5">SPR_UART_RX</text>
<text x="161.2" y="231.8">UART_TX</text>
<text x="161.2" y="233.8">UART_RX</text>
<text x="347.5" y="229.5">XRS_PWON</text>
<text x="80" y="238.9">C67</text>
<text x="130" y="238.9">C68</text>
<text x="214" y="239.5">GND</text>
<text x="276" y="239.5">GND</text>
<text x="316" y="239.5">GND</text>
<text x="79.5" y="241">0.1u</text>
<text x="129.5" y="241.2">0.1u</text>
<text x="84" y="253.5">GND</text>
<text x="126" y="253.5">GND</text>
<text x="83.3" y="261.8">UART_SEL</text>
<text x="406" y="281.5">5/7</text>
</g>
<g font-size="1.8">
<text x="47.2" y="18">1</text>
<text x="97.2" y="18">2</text>
<text x="147.2" y="18">3</text>
<text x="197.2" y="18">4</text>
<text x="247.2" y="18">5</text>
<text x="297.2" y="18">6</text>
<text x="347.2" y="18">7</text>
<text x="391.2" y="18">8</text>
<text x="19.2" y="46">A</text>
<text x="19.2" y="96">B</text>
<text x="19.2" y="146">C</text>
<text x="346.2" y="160.6">1.8V</text>
<text x="273.5" y="169.8">R78</text>
<text x="224.5" y="180.3">3.3V</text>
<text x="262.5" y="180.3">3.3V</text>
<text x="297" y="182.3">C65</text>
<text x="351.5" y="181.8">C61</text>
<text x="19.2" y="196">D</text>
<text x="220.3" y="195.7">R69</text>
<text x="258.8" y="195.8">R70</text>
<text x="270.3" y="195.6">R71</text>
<text x="280.8" y="195.6">R72</text>
<text x="210.3" y="212.1">C63</text>
<text x="222.5" y="212.1">C62</text>
<text x="235" y="226">IKHSM28-D10G-H1.5</text>
<text x="281.8" y="223.9">C64</text>
<text x="329.5" y="225.1">R74</text>
<text x="237.4" y="228">Unplug</text>
<text x="245.8" y="228">8</text>
<text x="248.2" y="228">pin</text>
<text x="19.2" y="246">E</text>
<text x="333.9" y="258.1">ORIGINAL</text>
<text x="334" y="260">MODEL</text>
<text x="334" y="266">DESCRIPTION</text>
<text x="405.6" y="275.8">SHEET</text>
<text x="19.2" y="280">F</text>
<text x="334" y="276">PART NO.</text>
</g>
<g font-size="1.5">
<text x="111.5" y="81.3">VREF_A</text>
<text x="111.5" y="83.3">A1</text>
<text x="111.5" y="79.3">GND</text>
<text x="120.6" y="81.3">VREF_B</text>
<text x="124.6" y="83.3">B1</text>
<text x="124.6" y="79.3">EN</text>
<text x="111.5" y="85.3">A2</text>
<text x="111.5" y="87.3">A3</text>
<text x="111.5" y="89.3">A4</text>
<text x="124.6" y="89.3">B4</text>
<text x="124.6" y="87.3">B3</text>
<text x="124.6" y="85.3">B2</text>
<text x="111.5" y="107.3">VREF_A</text>
<text x="111.5" y="105.3">GND</text>
<text x="120.6" y="107.3">VREF_B</text>
<text x="124.6" y="105.3">EN</text>
<text x="111.5" y="109.3">A1</text>
<text x="111.5" y="111.3">A2</text>
<text x="111.5" y="113.3">A3</text>
<text x="124.6" y="113.3">B3</text>
<text x="124.6" y="111.3">B2</text>
<text x="124.6" y="109.3">B1</text>
<text x="111.5" y="115.3">A4</text>
<text x="124.6" y="115.3">B4</text>
<text x="119.5" y="161.3">GND</text>
<text x="132.6" y="161.3">EN</text>
<text x="119.5" y="163.3">VREF_A</text>
<text x="119.5" y="165.3">A1</text>
<text x="119.5" y="167.3">A2</text>
<text x="128.6" y="163.3">VREF_B</text>
<text x="132.6" y="167.3">B2</text>
<text x="132.6" y="165.3">B1</text>
<text x="119.5" y="169.3">A3</text>
<text x="119.5" y="171.3">A4</text>
<text x="132.6" y="171.3">B4</text>
<text x="132.6" y="169.3">B3</text>
<text x="234.6" y="214.8">4</text>
<text x="234.6" y="212.8">2</text>
<text x="237.2" y="215">GND</text>
<text x="237.2" y="213">VCC</text>
<text x="246.8" y="215">SWDCLK</text>
<text x="247.8" y="213">SWDIO</text>
<text x="254.5" y="214.8">3</text>
<text x="254.5" y="212.8">1</text>
<text x="292.6" y="214.8">6</text>
<text x="292.6" y="212.8">7</text>
<text x="292.6" y="210.8">8</text>
<text x="295" y="215">B1</text>
<text x="295" y="213">VREF_B</text>
<text x="295" y="211">EN</text>
<text x="303.3" y="213">VREF_A</text>
<text x="306.3" y="211">GND</text>
<text x="307.3" y="215">A1</text>
<text x="310.5" y="210.8">1</text>
<text x="310.5" y="212.8">2</text>
<text x="310.5" y="214.8">3</text>
<text x="233.6" y="220.8">10</text>
<text x="234.6" y="216.8">6</text>
<text x="234.6" y="218.8">8</text>
<text x="237.2" y="217">GND</text>
<text x="237.2" y="221">GND</text>
<text x="237.2" y="219">KEY(NC)</text>
<text x="247.8" y="221">nSRST</text>
<text x="249.8" y="217">SWD</text>
<text x="250.8" y="219">NC</text>
<text x="254.5" y="220.8">9</text>
<text x="254.5" y="218.8">7</text>
<text x="254.5" y="216.8">5</text>
<text x="292.6" y="216.8">5</text>
<text x="295" y="217">B2</text>
<text x="307.3" y="217">A2</text>
<text x="310.5" y="216.8">4</text>
<text x="96.6" y="226.8">1</text>
<text x="98.8" y="227">GND</text>
<text x="111.1" y="227">EN</text>
<text x="114.5" y="226.8">8</text>
<text x="96.6" y="228.8">2</text>
<text x="96.6" y="230.8">3</text>
<text x="96.6" y="232.8">4</text>
<text x="98.8" y="229">VREF_A</text>
<text x="98.8" y="231">A1</text>
<text x="98.8" y="233">A2</text>
<text x="107.1" y="229">VREF_B</text>
<text x="111.1" y="233">B2</text>
<text x="111.1" y="231">B1</text>
<text x="114.5" y="232.8">5</text>
<text x="114.5" y="230.8">6</text>
<text x="114.5" y="228.8">7</text>
</g>
</svg>
